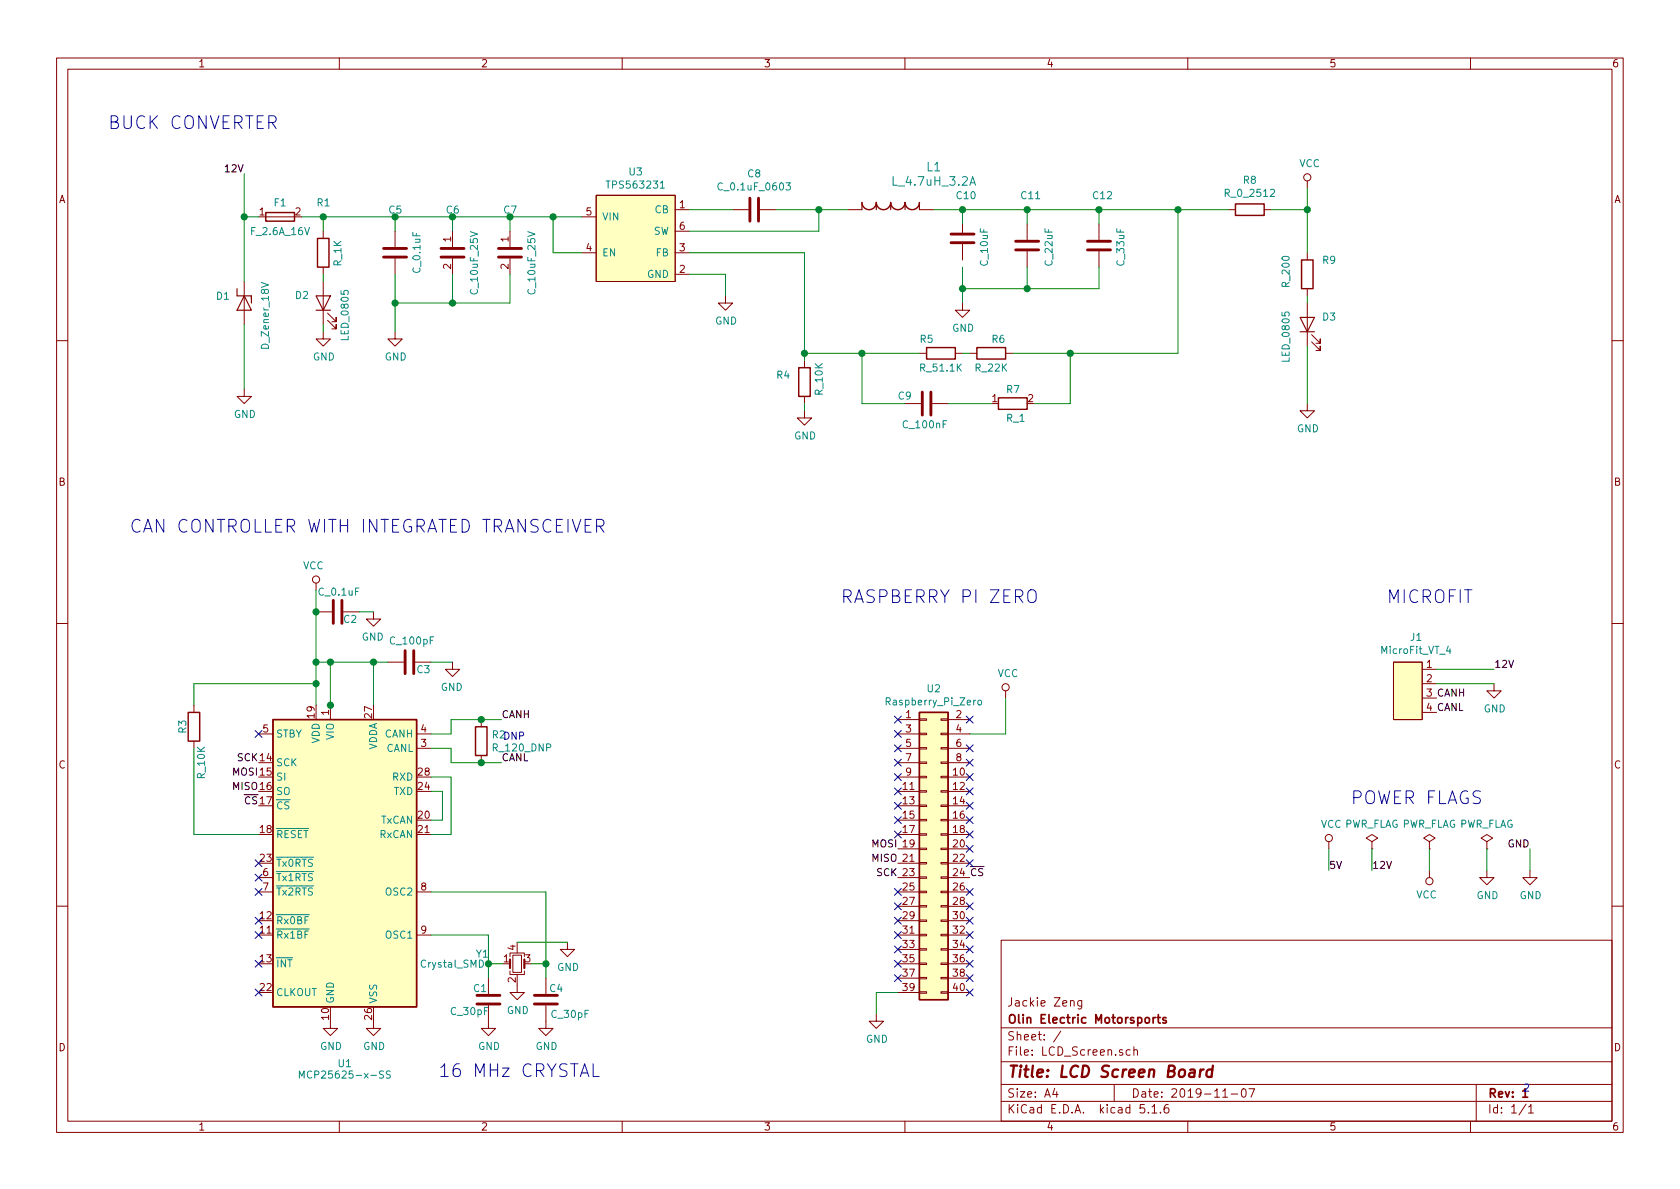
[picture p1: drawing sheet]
<svg xmlns="http://www.w3.org/2000/svg" width="297mm" height="210mm" viewBox="0 0 297 210" stroke-linecap="round" stroke-linejoin="round" font-family="sans-serif">
<g fill="none" stroke="#840000" stroke-width=".18">
<path d="M10 10.3h277v189.9h-277zM12 12.2h273v186.1h-273zM60 10.3v1.9M110 10.3v1.9M160 10.3v1.9M210 10.3v1.9M260 10.3v1.9M47 38.3h5.1M102.9 38.3h2.5M105.4 34.5h14v15.3h-14zM119.4 37.1h2.5M129.5 37.1h2.8"/>
<path d="M134.4 37.1h2.8M149.9 37.1h2.5M162.6 37.1h2.5M170.2 38.3v2.8M181.6 39.6v2.8M194.3 39.6v2.8M217.2 37.1h1.2M223.5 37.1h1.3M231.1 32v1.3M43.2 49.8v7.6M57.1 58.7v1.2h1.3l-1.3 1.3-1.2-1.3h1.2M57.1 40.9v1.3"/>
<path d="M57.1 47.2v1.3M57.1 49.8v7.6M57.9 56.6l1.5 1.6v-.8v.8h-.7M57.9 55.4l1.5 1.5v-.8v.8h-.7M69.8 58.7v1.2h1.3l-1.3 1.3-1.2-1.3h1.2M69.8 40.9v2.8M69.8 45.7v2.8M80 40.9v2.8M80 45.7v2.8M90.2 40.9v2.8M90.2 45.7v2.8M102.9 44.7h2.5"/>
<path d="M105.4 44.7h.1M119.4 48.5h2.5M119.4 44.7h2.5M119.4 40.9h2.5M128.3 52.3v1.3h1.2l-1.2 1.3-1.3-1.3h1.3M170.2 53.6v1.3h1.2l-1.2 1.2-1.3-1.2h1.3M170.2 43.2v2.8M181.6 44.4v2.8M194.3 44.4v2.8M231.1 44.7v1.3M231.1 51v1.3M231.1 53.6v7.6"/>
<path d="M231.9 59.2l1.5 1.5v-.8v.8h-.7M10 60.2h2M43.2 68.8v1.3h1.2l-1.2 1.3-1.3-1.3h1.3M142.2 72.6v1.3h1.3l-1.3 1.3-1.2-1.3h1.2M142.2 63.7v1.3M142.2 70.1v1.3M160 71.4h2.8M162.6 62.5h1.2M164.8 71.4h2.8M168.9 62.5h1.3M171.4 62.5h1.3M177.8 62.5h1.3"/>
<path d="M231.1 71.4v1.2h1.3l-1.3 1.3-1.2-1.3h1.2M231.9 60.4l1.5 1.6v-.8v.8h-.7M285 60.2h2M10 110.3h2M55.9 108.2h2.8M55.9 103.1v1.3M60.7 108.2h2.8M66 108.2v1.3h-1.2l1.2 1.2 1.3-1.2h-1.3M68.6 117.1h2.8M73.4 117.1h2.8M80 117.1v1.3h-1.3l1.3 1.2 1.3-1.2h-1.3M246.4 117.1h5.1v10.1h-5.1z"/>
<path d="M251.5 118.4h2.5M285 110.3h2M34.3 124.7v1.3M34.3 131.1v1.2M45.7 129.8h2.6M58.4 124.7v2.5M73.7 132.3h2.5M73.7 129.8h2.5M85.1 127.2v1.3M85.1 133.6v1.3M158.7 132.3h3.9M158.7 129.8h3.9"/>
<path d="M158.7 127.2h3.9M158.7 137.4h3.9M158.7 139.9h3.9M158.7 134.9h3.9M162.6 139.8h1.2v.3h-1.2zM162.6 137.3h1.2v.2h-1.2zM162.6 134.7h1.2v.3h-1.2zM162.6 132.2h1.2v.3h-1.2zM162.6 129.7h1.2v.2h-1.2zM162.6 127.1h1.2v.3h-1.2zM166.4 139.8h1.2v.3h-1.2zM166.4 137.3h1.2v.2h-1.2z"/>
<path d="M166.4 134.7h1.2v.3h-1.2zM166.4 132.2h1.2v.3h-1.2zM166.4 129.7h1.2v.2h-1.2zM166.4 127.1h1.2v.3h-1.2zM167.6 132.3h3.8M167.6 129.8h3.8M167.6 127.2h3.8M167.6 137.4h3.8M167.6 139.9h3.8M167.6 134.9h3.8M177.8 122.2v1.2M251.5 120.9h2.5"/>
<path d="M251.5 123.4h2.5M251.5 126h2.5M264.2 120.9v1.3h1.2l-1.2 1.2-1.3-1.2h1.3M45.7 155.2h2.6M45.7 157.7h2.6M73.7 157.7h2.5M158.7 155.2h3.9M158.7 157.7h3.9M158.7 142.5h3.9M158.7 145h3.9M158.7 147.6h3.9M158.7 150.1h3.9"/>
<path d="M158.7 152.6h3.9M162.6 157.6h1.2v.3h-1.2zM162.6 155.1h1.2v.2h-1.2zM162.6 152.5h1.2v.3h-1.2zM162.6 150h1.2v.2h-1.2zM162.6 147.4h1.2v.3h-1.2zM162.6 144.9h1.2v.3h-1.2zM162.6 142.4h1.2v.2h-1.2zM166.4 157.6h1.2v.3h-1.2zM166.4 155.1h1.2v.2h-1.2zM166.4 152.5h1.2v.3h-1.2zM166.4 150h1.2v.2h-1.2z"/>
<path d="M166.4 147.4h1.2v.3h-1.2zM166.4 144.9h1.2v.3h-1.2zM166.4 142.4h1.2v.2h-1.2zM167.6 155.2h3.8M167.6 157.7h3.8M167.6 142.5h3.8M167.6 145h3.8M167.6 147.6h3.8M167.6 150.1h3.8M167.6 152.6h3.8M234.9 148.8v1.3M242.6 148.8l1-.6-1-.6-1 .6 1 .6v1.3"/>
<path d="M242.6 150.1h.1M252.7 148.8l1-.6-1-.6-1 .6 1 .6v1.3M252.7 150.1h.1M252.7 153.9v1.3M262.9 148.8l1-.6-1-.6-1 .6 1 .6v1.3M262.9 150.1h.1M262.9 153.9v1.3h1.3l-1.3 1.3-1.3-1.3h1.3M270.5 153.9v1.3h1.3l-1.3 1.3-1.3-1.3h1.3M10 160.2h2M73.7 165.3h2.5M86.4 177.8v4.1h1.2l-1.2 1.2-1.3-1.2h1.3M86.4 173v2.8"/>
<path d="M90.2 171.7v.6h2.5v-.6M90.2 169.2v-.7h2.5v.7M90.7 168.9h1.5v3.1h-1.5zM91.4 174.2v1.3h1.3l-1.3 1.3-1.2-1.3h1.2M96.5 177.8v4.1h1.3l-1.3 1.2-1.3-1.2h1.3M96.5 173v2.8M100.3 166.6v1.3h1.3l-1.3 1.3-1.2-1.3h1.2M154.9 179.3v1.3h1.3l-1.3 1.3-1.2-1.3h1.2M158.7 165.3h3.9M158.7 160.3h3.9M158.7 162.8h3.9M158.7 167.9h3.9"/>
<path d="M158.7 170.4h3.9M158.7 173h3.9M158.7 175.5h3.9M162.6 175.4h1.2v.2h-1.2zM162.6 172.8h1.2v.3h-1.2zM162.6 170.3h1.2v.3h-1.2zM162.6 167.8h1.2v.2h-1.2zM162.6 165.2h1.2v.3h-1.2zM162.6 162.7h1.2v.2h-1.2zM162.6 160.1h1.2v.3h-1.2zM166.4 175.4h1.2v.2h-1.2zM166.4 172.8h1.2v.3h-1.2z"/>
<path d="M166.4 170.3h1.2v.3h-1.2zM166.4 167.8h1.2v.2h-1.2zM166.4 165.2h1.2v.3h-1.2zM166.4 162.7h1.2v.2h-1.2zM166.4 160.1h1.2v.3h-1.2zM167.6 165.3h3.8M167.6 160.3h3.8M167.6 162.8h3.8M167.6 167.9h3.8M167.6 170.4h3.8M167.6 173h3.8M167.6 175.5h3.8"/>
<path d="M177 166.3h108v32h-108zM189.3 177.1v-.1a.37 .37 0 0 1 .6 .1v.8M191.3 176.9v1.2l-.3 .3h-.4M191.3 177l-.5-.1-.2 .3v.6l.2 .1 .5-.1M285 160.2h2M58.4 180.6v1.3h1.3l-1.3 1.2-1.3-1.2h1.3M60 198.3v1.9M66 180.6v1.3h1.3l-1.3 1.2-1.2-1.2h1.2M110 198.3v1.9M160 198.3v1.9M177 194.8h108M177 191.8h108"/>
<path d="M177 187.8h108M177 181.8h108M186.5 192.5l-.4 1h1M186.8 193v1M187.6 182.3l-1.3 2M197 191.8v3M199.8 185.7l-.4-.1-.3 .3 .1 .6 .2 .1 .4-.1M200.5 185.7l.2-.1 .3 .1 .1 .9M200.5 185.1v1.5M202.3 195.3h-.7l-.1 .7 .3-.1 .5 .1 .1 .2-.1 .5-.2 .1-.6-.1M203 196.7v.1M203.7 195.8l.4-.5v1.5"/>
<path d="M203.7 196.8h.8M205.2 196.7v.1M206.6 195.3a.62 .62 0 0 0-.8 .7l.1 .7 .2 .1 .5-.1 .1-.5-.1-.2-.5-.1-.3 .3M210 198.3v1.9M216.2 194h.8M217.7 193.5h1.1M219.6 192.7l.4-.2a.94 .94 0 0 1 0 1.5 .82 .82 0 0 1-.4-1.3zM220.8 192.5h1l-.6 1.5M260 198.3v1.9M261 191.8v6.5M269.8 195.2l-1.2 2M270.3 195.8l.4-.5v1.5"/>
<path d="M270.3 196.8h.8"/>
<circle cx="231.1" cy="31.4" r=".63"/>
<circle cx="55.9" cy="102.5" r=".63"/>
<circle cx="177.8" cy="121.5" r=".63"/>
<circle cx="234.9" cy="148.2" r=".63"/>
<circle cx="252.7" cy="155.8" r=".63"/>
</g>
<path d="M203.9 179.9v1M204.3 179.9l-.3 .1-.1 .2M204.6 179.9h.6M204.8 179.4v1.3l.4 .2M206.2 180a.37 .37 0 0 0-.6 .1l.1 .3 .5 .1v.1l-.2 .3-.4-.1M269.2 193l.5-.5v1.5M269.2 194h.9" fill="none" stroke="#840000" stroke-width=".3"/>
<path d="M212.3 189.1l-.2 1.3M212.8 189.1a.54 .54 0 0 0-.6 .4M214.4 189.2a.68 .68 0 0 0-1 .3l-.1 .6 .1 .2 .2 .1 .6-.1M214.5 188.4l-.3 2" fill="none" stroke="#840000" stroke-width=".41"/>
<g fill="none" stroke="#840000" stroke-width=".25">
<path d="M47 37.6h5.1v1.5h-5.1zM152.4 35.8a1.27 1.27 0 0 0 1.3 1.3 1.27 1.27 0 0 0 1.2-1.3 1.27 1.27 0 0 0 1.3 1.3 1.27 1.27 0 0 0 1.3-1.3 1.27 1.27 0 0 0 1.2 1.3 1.27 1.27 0 0 0 1.3-1.3 1.27 1.27 0 0 0 1.3 1.3 1.27 1.27 0 0 0 1.3-1.3M218.4 36.1h5.1v2h-5.1zM56.1 42.2h2.1v5h-2.1zM230.1 46h2.1v5h-2.1zM141.2 65h2.1v5.1h-2.1zM163.8 61.5h5.1v2h-5.1zM172.7 61.5h5.1v2h-5.1zM176.5 70.4h5.1v2h-5.1zM33.3 126h2v5.1h-2zM48.3 127.2h25.4v50.8h-25.4zM84.1 128.5h2v5.1h-2z"/>
<path d="M162.6 126h5v50.8h-5z"/>
</g>
<g fill="none" stroke="#840000" stroke-width=".51">
<path d="M132.6 35v4.1M134.1 35v4.1M67.8 45.5h4.1M67.8 43.9h4.1M78 45.5h4M78 43.9h4M88.1 45.5h4.1M88.1 43.9h4.1M168.1 42.9h4.1M168.1 41.4h4.1M179.6 44.2h4M179.6 42.7h4"/>
<path d="M192.3 44.2h4M192.3 42.7h4M163.1 69.3v4.1M164.6 69.3v4.1M58.9 106.2v4M60.5 106.2v4M71.6 115.1v4M73.2 115.1v4M84.3 177.5h4.1M84.3 176h4.1M94.5 177.5h4.1M94.5 176h4.1"/>
</g>
<path d="M116.8 33.3h.7M139 32.3h.8l-.5 .5 .4 .1v.6l-.2 .1-.5-.1M171.5 32.8l.5-1.6 .5 1.6M256.1 114.2l-.3 .9h.7M173 123.9l.3-.1 .3 .2-.2 .6-.3 .1-.2-.2zM52.9 190.6v-1.2l.5 .9 .4-.9v1.2M69 189.5l-.5-.1-.1 .1v.4l.5 .2 .1 .3-.2 .2h-.5" fill="none" stroke="#008484" stroke-width=".18"/>
<path d="M152.4 35.8v1.3M154.9 35.8v1.3M157.5 35.8v1.3M160 35.8v1.3M162.6 35.8v1.3M41.9 51v1.3h2.5v.5M43.2 52.3l1.2 2.6h-2.5zM44.4 52.3v1.3M55.9 52.3h2.5l-1.3 2.6zM55.9 54.9h2.5M229.9 56.1h2.5l-1.3 2.6zM229.9 58.7h2.5" fill="none" stroke="#840000" stroke-width=".2"/>
<g fill="#ffffc2" stroke="#ffffc2" stroke-width=".18">
<path d="M48.3 127.2h25.4v50.8h-25.4z"/>
<path d="M162.6 126h5v50.8h-5z"/>
<path d="M246.4 117.1h5.1v10.1h-5.1z"/>
<path d="M105.4 34.5h14v15.3h-14z"/>
</g>
<path d="M90.2 169.7v1.5M92.7 169.7v1.5" fill="none" stroke="#840000" stroke-width=".38"/>
<g fill="none" stroke="#008400" stroke-width=".18">
<path d="M43.2 38.3h2.5M43.2 30.7v19.1M53.3 38.3h49.6M57.1 38.3v2.6M69.8 38.3v2.6M80 38.3v2.6M90.2 38.3v2.6M97.8 38.3v6.4h5.1M121.9 37.1h7.6M137.2 37.1h12.7M144.8 37.1v3.8h-22.9M165.1 37.1h52.1"/>
<path d="M170.2 37.1v2.5M181.6 37.1v2.5M194.3 37.1v2.5M208.3 37.1v25.4h-29.2M224.8 37.1h6.3M231.1 33.3v11.4M43.2 57.4v11.4M57.1 48.5v1.3M57.1 57.4v1.3M69.8 48.5v10.2M80 48.5v5.1M90.2 48.5v5.1h-20.4"/>
<path d="M121.9 44.7h20.3v19M121.9 48.5h6.4v3.8M170.2 47.2v6.4M181.6 47.2v3.8M194.3 47.2v3.8h-24.1M231.1 52.3v1.3M142.2 62.5h20.4M142.2 71.4v1.2M152.4 62.5v8.9h7.6M167.6 71.4h7.7M170.2 62.5h1.2M189.2 62.5v8.9h-6.3"/>
<path d="M231.1 61.2v10.2M55.9 104.4v20.3M55.9 117.1h12.7M58.4 117.1v7.9M63.5 108.2h2.5M66 117.1v7.6M76.2 117.1h3.8M254 118.4h10.2M34.3 132.3v15.3h11.4M55.9 120.9h-21.6v3.8M76.2 132.3h3.6v2.6h8.8M76.2 137.4h3.6v10.2h-3.6"/>
<path d="M76.2 139.9h2v5.1h-2M88.6 127.2h-8.8v2.6h-3.6M177.8 123.4v6.4h-6.4M254 120.9h10.2M76.2 157.7h20.3v15.3M234.9 150.1v3.8M242.6 150.1v3.8M252.7 150.1v3.8M262.9 150.1v3.8M270.5 150.1v3.8M76.2 165.3h10.2v7.7M86.4 170.4h2.5"/>
<path d="M91.4 166.6h8.9M94 170.4h2.5M158.7 175.5h-3.8v3.8"/>
</g>
<path d="M105.5 93h.8a.62 .62 0 0 0 .5-.6 .62 .62 0 0 0-.5-.6h-.8v2.3M106 93l.8 1.1M181.8 104.6l.2-.2a.74 .74 0 0 1 1.1 .2 1.72 1.72 0 0 1-.2 1.8 .75 .75 0 0 1-.8 .1 .75 .75 0 0 1-.4-.7zM104.9 188.1v2.3h1" fill="none" stroke="#0000c2" stroke-width=".18"/>
<g fill="#008400" stroke="#008400" stroke-width=".25">
<circle cx="231.1" cy="37.1" r=".51"/>
<circle cx="189.2" cy="62.5" r=".51"/>
<circle cx="142.2" cy="62.5" r=".51"/>
<circle cx="152.4" cy="62.5" r=".51"/>
<circle cx="208.3" cy="37.1" r=".51"/>
<circle cx="55.9" cy="108.2" r=".51"/>
<circle cx="57.2" cy="38.3" r=".51"/>
<circle cx="97.8" cy="38.3" r=".51"/>
<circle cx="55.9" cy="117.1" r=".51"/>
<circle cx="90.2" cy="38.3" r=".51"/>
<circle cx="69.9" cy="53.6" r=".51"/>
<circle cx="170.2" cy="51" r=".51"/>
<circle cx="80" cy="53.6" r=".51"/>
<circle cx="80" cy="38.3" r=".51"/>
<circle cx="69.9" cy="38.3" r=".51"/>
<circle cx="43.2" cy="38.3" r=".51"/>
<circle cx="58.4" cy="124.7" r=".51"/>
<circle cx="96.5" cy="170.4" r=".51"/>
<circle cx="86.4" cy="170.4" r=".51"/>
<circle cx="194.3" cy="37.1" r=".51"/>
<circle cx="170.2" cy="37.1" r=".51"/>
<circle cx="181.6" cy="51" r=".51"/>
<circle cx="181.6" cy="37.1" r=".51"/>
<circle cx="55.9" cy="120.9" r=".51"/>
<circle cx="144.8" cy="37.1" r=".51"/>
<circle cx="85.1" cy="127.2" r=".51"/>
<circle cx="66" cy="117.1" r=".51"/>
<circle cx="58.4" cy="117.1" r=".51"/>
<circle cx="85.1" cy="134.9" r=".51"/>
</g>
<g fill="none" stroke="#000084" stroke-width=".18">
<path d="M45.1 129.2l1.2 1.2M46.3 129.2l-1.2 1.2M158.1 139.3l1.3 1.3M158.1 126.6l1.3 1.3M158.1 131.7l1.3 1.2M158.1 134.3l1.3 1.2M158.1 136.8l1.3 1.2M158.1 129.2l1.3 1.2M159.4 126.6l-1.3 1.3M159.4 139.3l-1.3 1.3M159.4 136.8l-1.3 1.2M159.4 134.3l-1.3 1.2"/>
<path d="M159.4 131.7l-1.3 1.2M159.4 129.2l-1.3 1.2M170.8 139.3l1.3 1.3M170.8 136.8l1.3 1.2M170.8 134.3l1.3 1.2M170.8 131.7l1.3 1.2M170.8 126.6l1.3 1.3M172.1 139.3l-1.3 1.3M172.1 134.3l-1.3 1.2M172.1 131.7l-1.3 1.2M172.1 126.6l-1.3 1.3M172.1 136.8l-1.3 1.2"/>
<path d="M45.1 152l1.2 1.3M45.1 154.6l1.2 1.2M45.1 157.1l1.2 1.2M46.3 152l-1.2 1.3M46.3 154.6l-1.2 1.2M46.3 157.1l-1.2 1.2M158.1 157.1l1.3 1.2M158.1 159.7l1.3 1.2M158.1 147l1.3 1.2M158.1 144.4l1.3 1.2M158.1 141.9l1.3 1.2M159.4 157.1l-1.3 1.2"/>
<path d="M159.4 159.7l-1.3 1.2M159.4 147l-1.3 1.2M159.4 144.4l-1.3 1.2M159.4 141.9l-1.3 1.2M170.8 157.1l1.3 1.2M170.8 159.7l1.3 1.2M170.8 152l1.3 1.3M170.8 149.5l1.3 1.2M170.8 141.9l1.3 1.2M170.8 144.4l1.3 1.2M170.8 147l1.3 1.2M172.1 157.1l-1.3 1.2"/>
<path d="M172.1 159.7l-1.3 1.2M172.1 152l-1.3 1.3M172.1 144.4l-1.3 1.2M172.1 147l-1.3 1.2M172.1 149.5l-1.3 1.2M172.1 141.9l-1.3 1.2M45.1 162.2l1.2 1.2M45.1 164.7l1.2 1.3M45.1 174.9l1.2 1.2M45.1 169.8l1.2 1.2M46.3 162.2l-1.2 1.2M46.3 164.7l-1.2 1.3"/>
<path d="M46.3 174.9l-1.2 1.2M46.3 169.8l-1.2 1.2M158.1 167.3l1.3 1.2M158.1 162.2l1.3 1.2M158.1 164.7l1.3 1.3M158.1 172.4l1.3 1.2M158.1 169.8l1.3 1.2M159.4 169.8l-1.3 1.2M159.4 164.7l-1.3 1.3M159.4 167.3l-1.3 1.2M159.4 162.2l-1.3 1.2M159.4 172.4l-1.3 1.2"/>
<path d="M170.8 162.2l1.3 1.2M170.8 164.7l1.3 1.3M170.8 167.3l1.3 1.2M170.8 169.8l1.3 1.2M170.8 172.4l1.3 1.2M170.8 174.9l1.3 1.2M172.1 162.2l-1.3 1.2M172.1 164.7l-1.3 1.3M172.1 167.3l-1.3 1.2M172.1 169.8l-1.3 1.2M172.1 172.4l-1.3 1.2M172.1 174.9l-1.3 1.2"/>
</g>
<g font-size="3.1" fill="#0000c2">
<text x="19" y="22.9">BUCK CONVERTER</text>
<text x="22.9" y="94.2">CAN CONTROLLER WITH INTEGRATED TRANSCEIVER</text>
<text x="148.6" y="106.7">RASPBERRY PI ZERO</text>
<text x="245.1" y="106.7">MICROFIT</text>
<text x="238.8" y="142.2">POWER FLAGS</text>
<text x="77.5" y="190.5">16 MHz CRYSTAL</text>
</g>
<text font-size="2.8" fill="#840000" x="178" y="190.5">Title: LCD Screen Board</text>
<g font-size="2.1" fill="#008484">
<text x="158.1" y="32.8">L_4.7uH_3.2A</text>
<text x="163.9" y="30.3">L1</text>
</g>
<g font-size="2.1" fill="#840000">
<text x="178" y="178">Jackie Zeng</text>
<text x="178" y="184">Sheet: /</text>
<text x="178" y="181">Olin Electric Motorsports</text>
<text x="178" y="186.7">File: LCD_Screen.sch</text>
<text x="178" y="196.9">KiCad E.D.A. kicad 5.1.6</text>
<text x="178" y="194.1">Size: A4</text>
<text x="200" y="194.1">Date: 2019-11-07</text>
<text x="263" y="194.1">Rev: 1</text>
<text x="263" y="196.9">Id: 1/1</text>
</g>
<g font-size="1.8" fill="#840000">
<text x="35" y="11.9">1</text>
<text x="85" y="11.9">2</text>
<text x="135" y="11.9">3</text>
<text x="185" y="11.9">4</text>
<text x="235" y="11.9">5</text>
<text x="285" y="11.9">6</text>
<text x="10.4" y="35.9">A</text>
<text x="285.4" y="35.9">A</text>
<text x="45.9" y="38.1">1</text>
<text x="52.2" y="38.1">2</text>
<text x="103.7" y="38.1">5</text>
<text x="120.2" y="36.8">1</text>
<text x="120.2" y="40.6">6</text>
<text x="79.8" y="47.6" transform="rotate(-90 79.8 47.6)">2</text>
<text x="79.8" y="42.8" transform="rotate(-90 79.8 42.8)">1</text>
<text x="89.9" y="47.6" transform="rotate(-90 89.9 47.6)">2</text>
<text x="89.9" y="42.8" transform="rotate(-90 89.9 42.8)">1</text>
<text x="103.7" y="44.4">4</text>
<text x="120.2" y="44.4">3</text>
<text x="120.2" y="48.3">2</text>
<text x="175.4" y="71.1">1</text>
<text x="181.8" y="71.1">2</text>
<text x="10.4" y="85.9">B</text>
<text x="285.4" y="85.9">B</text>
<text x="252.2" y="118.1">1</text>
<text x="252.2" y="120.6">2</text>
<text x="46.5" y="129.5">5</text>
<text x="55.6" y="126.9" transform="rotate(-90 55.6 126.9)">19</text>
<text x="58.2" y="126.5" transform="rotate(-90 58.2 126.5)">1</text>
<text x="65.8" y="126.9" transform="rotate(-90 65.8 126.9)">27</text>
<text x="74.4" y="129.5">4</text>
<text x="160.2" y="127">1</text>
<text x="160.2" y="129.5">3</text>
<text x="169.1" y="127">2</text>
<text x="169.1" y="129.5">4</text>
<text x="10.4" y="135.9">C</text>
<text x="74" y="137.2">28</text>
<text x="74.4" y="132.1">3</text>
<text x="160.2" y="132.1">5</text>
<text x="160.2" y="134.6">7</text>
<text x="160.2" y="137.2">9</text>
<text x="168.6" y="137.2">10</text>
<text x="169.1" y="132.1">6</text>
<text x="169.1" y="134.6">8</text>
<text x="285.4" y="135.9">C</text>
<text x="74" y="139.7">24</text>
<text x="159.7" y="139.7">11</text>
<text x="159.7" y="142.2">13</text>
<text x="168.6" y="139.7">12</text>
<text x="168.6" y="142.2">14</text>
<text x="46" y="147.3">18</text>
<text x="74" y="144.8">20</text>
<text x="74" y="147.3">21</text>
<text x="159.7" y="144.8">15</text>
<text x="159.7" y="147.3">17</text>
<text x="168.6" y="144.8">16</text>
<text x="168.6" y="147.3">18</text>
<text x="168.6" y="149.9">20</text>
<text x="46" y="152.4">23</text>
<text x="46.5" y="154.9">6</text>
<text x="168.6" y="152.4">22</text>
<text x="46.5" y="157.5">7</text>
<text x="74.4" y="157.5">8</text>
<text x="159.7" y="157.5">25</text>
<text x="159.7" y="160">27</text>
<text x="168.6" y="157.5">26</text>
<text x="168.6" y="160">28</text>
<text x="46" y="165.1">11</text>
<text x="46" y="162.6">12</text>
<text x="74.4" y="165.1">9</text>
<text x="159.7" y="162.6">29</text>
<text x="159.7" y="165.1">31</text>
<text x="159.7" y="167.6">33</text>
<text x="168.6" y="162.6">30</text>
<text x="168.6" y="165.1">32</text>
<text x="168.6" y="167.6">34</text>
<text x="46" y="170.2">13</text>
<text x="89.1" y="170.2">1</text>
<text x="91.2" y="173.8" transform="rotate(-90 91.2 173.8)">2</text>
<text x="91.2" y="168" transform="rotate(-90 91.2 168)">4</text>
<text x="92.9" y="170.2">3</text>
<text x="159.7" y="170.2">35</text>
<text x="159.7" y="172.7">37</text>
<text x="168.6" y="170.2">36</text>
<text x="168.6" y="172.7">38</text>
<text x="46" y="175.3">22</text>
<text x="159.7" y="175.3">39</text>
<text x="168.6" y="175.3">40</text>
<text x="10.4" y="185.9">D</text>
<text x="58.2" y="180.3" transform="rotate(-90 58.2 180.3)">10</text>
<text x="65.8" y="180.3" transform="rotate(-90 65.8 180.3)">26</text>
<text x="285.4" y="185.9">D</text>
<text x="35" y="199.9">1</text>
<text x="85" y="199.9">2</text>
<text x="135" y="199.9">3</text>
<text x="185" y="199.9">4</text>
<text x="235" y="199.9">5</text>
<text x="285" y="199.9">6</text>
</g>
<g font-size="1.8" fill="#008484">
<text x="229.7" y="29.6">VCC</text>
<text x="107.7" y="33.3">TPS563231</text>
<text x="111.3" y="31">U3</text>
<text x="127.5" y="33.7">C_0.1uF_0603</text>
<text x="132.2" y="31.4">C8</text>
<text x="169.2" y="35.2">C10</text>
<text x="180.6" y="35.2">C11</text>
<text x="193.3" y="35.2">C12</text>
<text x="216.9" y="34.8">R_0_2512</text>
<text x="219.9" y="32.5">R8</text>
<text x="44.6" y="41.6">F_2.6A_16V</text>
<text x="48.5" y="36.5">F1</text>
<text x="56.1" y="36.5">R1</text>
<text x="68.8" y="37.8">C5</text>
<text x="78.9" y="37.8">C6</text>
<text x="89.1" y="37.8">C7</text>
<text x="106.4" y="39">VIN</text>
<text x="115.5" y="41.5">SW</text>
<text x="115.8" y="37.7">CB</text>
<text x="60.4" y="47.1" transform="rotate(-90 60.4 47.1)">R_1K</text>
<text x="106.4" y="45.3">EN</text>
<text x="116" y="45.3">FB</text>
<text x="174.7" y="46.9" transform="rotate(-90 174.7 46.9)">C_10uF</text>
<text x="186.1" y="46.9" transform="rotate(-90 186.1 46.9)">C_22uF</text>
<text x="198.8" y="46.9" transform="rotate(-90 198.8 46.9)">C_33uF</text>
<text x="233.9" y="46.7">R9</text>
<text x="38.3" y="53">D1</text>
<text x="52.3" y="52.9">D2</text>
<text x="74.3" y="48.1" transform="rotate(-90 74.3 48.1)">C_0.1uF</text>
<text x="84.5" y="51.8" transform="rotate(-90 84.5 51.8)">C_10uF_25V</text>
<text x="94.7" y="51.8" transform="rotate(-90 94.7 51.8)">C_10uF_25V</text>
<text x="114.4" y="49.1">GND</text>
<text x="228" y="50.6" transform="rotate(-90 228 50.6)">R_200</text>
<text x="61.6" y="60" transform="rotate(-90 61.6 60)">LED_0805</text>
<text x="126.4" y="57.4">GND</text>
<text x="168.4" y="58.7">GND</text>
<text x="233.9" y="56.7">D3</text>
<text x="47.5" y="61.5" transform="rotate(-90 47.5 61.5)">D_Zener_18V</text>
<text x="55.3" y="63.7">GND</text>
<text x="68" y="63.7">GND</text>
<text x="162.7" y="60.6">R5</text>
<text x="162.9" y="65.7">R_51.1K</text>
<text x="172.5" y="65.7">R_22K</text>
<text x="175.4" y="60.6">R6</text>
<text x="228" y="63.8" transform="rotate(-90 228 63.8)">LED_0805</text>
<text x="137.4" y="67">R4</text>
<text x="145.5" y="69.8" transform="rotate(-90 145.5 69.8)">R_10K</text>
<text x="158.9" y="70.7">C9</text>
<text x="178" y="69.5">R7</text>
<text x="41.4" y="73.9">GND</text>
<text x="140.4" y="77.7">GND</text>
<text x="159.8" y="75.7">C_100nF</text>
<text x="178" y="74.6">R_1</text>
<text x="229.3" y="76.4">GND</text>
<text x="53.6" y="100.7">VCC</text>
<text x="56.5" y="105.3">C_0.1uF</text>
<text x="60.8" y="110.2">C2</text>
<text x="64" y="113.3">GND</text>
<text x="69.1" y="114">C_100pF</text>
<text x="249.4" y="113.3">J1</text>
<text x="73.8" y="119">C3</text>
<text x="176.4" y="119.7">VCC</text>
<text x="244.3" y="115.6">MicroFit_VT_4</text>
<text x="77.9" y="122.2">GND</text>
<text x="157" y="124.7">Raspberry_Pi_Zero</text>
<text x="164" y="122.4">U2</text>
<text x="262.3" y="126">GND</text>
<text x="32.9" y="129.6" transform="rotate(-90 32.9 129.6)">R3</text>
<text x="48.8" y="130.4">STBY</text>
<text x="56.5" y="131.5" transform="rotate(-90 56.5 131.5)">VDD</text>
<text x="59.1" y="130.8" transform="rotate(-90 59.1 130.8)">VIO</text>
<text x="68" y="130.4">CANH</text>
<text x="36.2" y="137.6" transform="rotate(-90 36.2 137.6)">R_10K</text>
<text x="48.8" y="135.5">SCK</text>
<text x="66.7" y="132.8" transform="rotate(-90 66.7 132.8)">VDDA</text>
<text x="68.2" y="133">CANL</text>
<text x="87.3" y="132.9">R_120_DNP</text>
<text x="48.8" y="138">SI</text>
<text x="48.8" y="140.6">SO</text>
<text x="48.8" y="143.1">CS</text>
<text x="69.4" y="138">RXD</text>
<text x="69.6" y="140.6">TXD</text>
<text x="48.8" y="148.2">RESET</text>
<text x="67.1" y="148.2">RxCAN</text>
<text x="67.3" y="145.7">TxCAN</text>
<text x="233.5" y="146.4">VCC PWR_FLAG PWR_FLAG PWR_FLAG</text>
<text x="48.8" y="153.3">Tx0RTS</text>
<text x="48.8" y="155.8">Tx1RTS</text>
<text x="48.8" y="158.4">Tx2RTS</text>
<text x="68.3" y="158.4">OSC2</text>
<text x="250.4" y="158.9">VCC</text>
<text x="261.1" y="159">GND</text>
<text x="268.7" y="159">GND</text>
<text x="48.8" y="166">Rx1BF</text>
<text x="48.8" y="163.4">Rx0BF</text>
<text x="68.3" y="166">OSC1</text>
<text x="48.8" y="171.1">INT</text>
<text x="74.5" y="171.1">Crystal_SMD</text>
<text x="84.2" y="169.3">Y1</text>
<text x="98.5" y="171.7">GND</text>
<text x="48.8" y="176.1">CLKOUT</text>
<text x="59.1" y="177.5" transform="rotate(-90 59.1 177.5)">GND</text>
<text x="66.7" y="177.5" transform="rotate(-90 66.7 177.5)">VSS</text>
<text x="79.8" y="179.5">C_30pF</text>
<text x="83.8" y="175.4">C1</text>
<text x="89.6" y="179.3">GND</text>
<text x="97.2" y="175.4">C4</text>
<text x="56.6" y="185.7">GND</text>
<text x="64.2" y="185.7">GND</text>
<text x="84.5" y="185.7">GND</text>
<text x="94.7" y="185.7">GND</text>
<text x="97.6" y="180">C_30pF</text>
<text x="153.1" y="184.4">GND</text>
<text x="54.3" y="190.7">MCP25625-x-SS</text>
<text x="59.8" y="188.7">U1</text>
</g>
<g font-size="1.8">
<text x="40" y="30.5">12V</text>
<text x="264.2" y="118.1">12V</text>
<text x="252.2" y="123.2">3 CANH</text>
<text x="252.2" y="125.7">4 CANL</text>
<text x="88.6" y="127">CANH</text>
<text x="41.2" y="137.2">MOSI 15</text>
<text x="42" y="134.6">SCK 14</text>
<text x="88.6" y="134.6">CANL</text>
<text x="41.2" y="139.7">MISO 16</text>
<text x="43.3" y="142.2">CS 17</text>
<text x="154.2" y="149.9">MOSI 19</text>
<text x="266.6" y="149.9">GND</text>
<text x="154.2" y="152.4">MISO 21</text>
<text x="155" y="154.9">SCK 23</text>
<text x="168.6" y="154.9">24 CS</text>
<text x="234.9" y="153.7">5V</text>
<text x="242.6" y="153.7">12V</text>
</g>
<g font-size="1.8" fill="#0000c2">
<text x="87.1" y="130.6">R2DNP</text>
<text x="269.2" y="193">2</text>
</g>
</svg>
